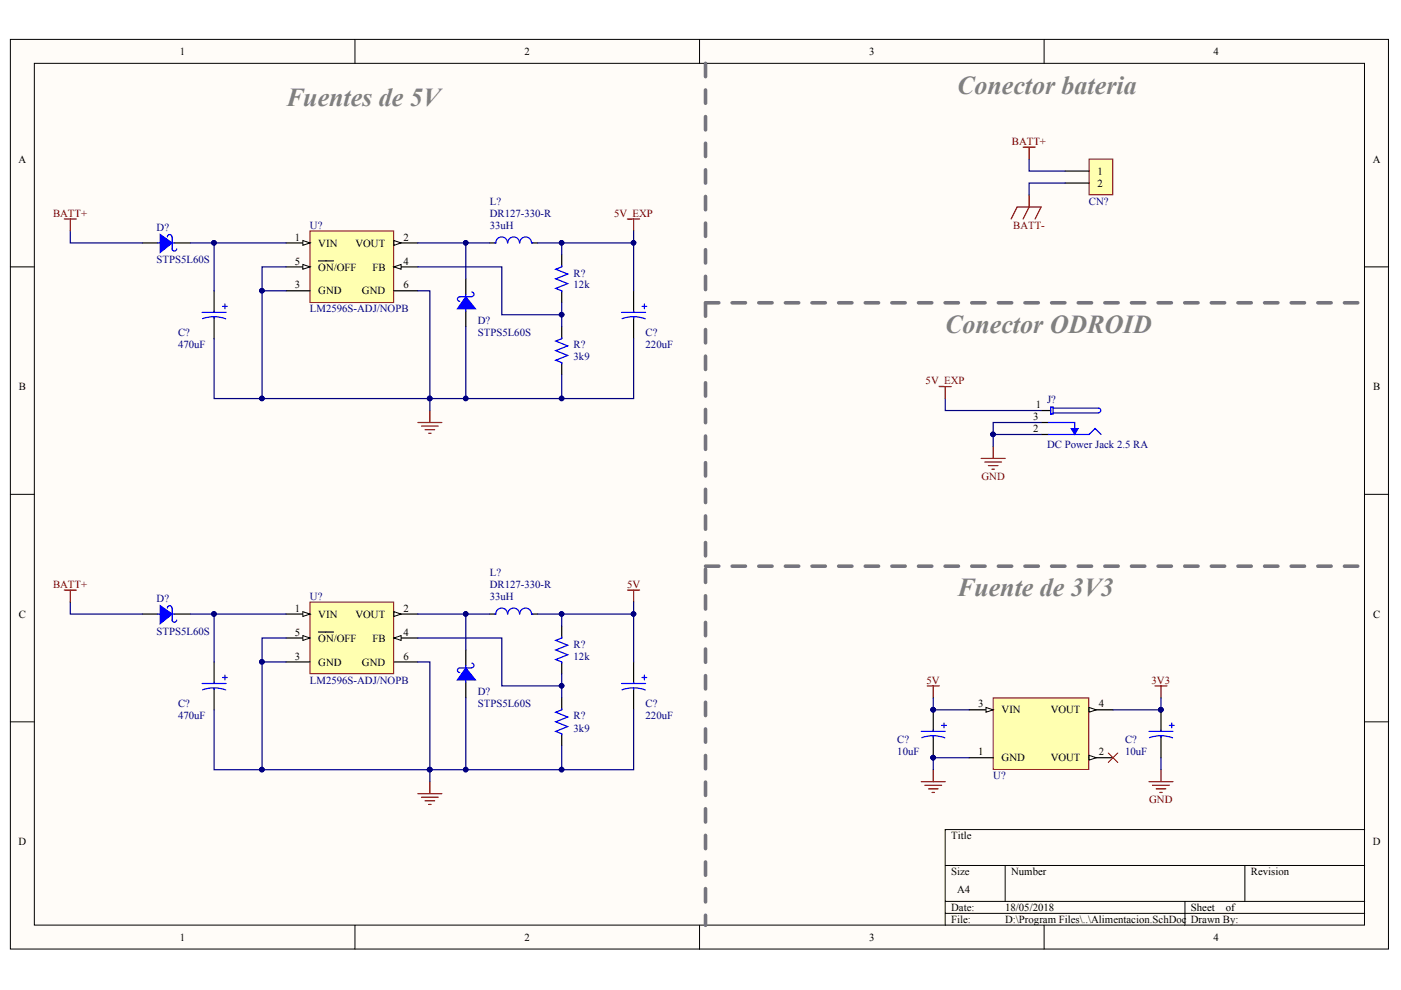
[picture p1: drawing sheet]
<svg xmlns="http://www.w3.org/2000/svg" width="297mm" height="210mm" viewBox="0 0 297 210" stroke-linecap="round" stroke-linejoin="round" font-family="sans-serif">
<g fill="#fffcf8" stroke="#000" stroke-width=".21">
<path d="M2.2 8.4h292.2v192.8h-292.2z"/>
<path d="M7.3 13.4h282v182.7h-282z"/>
</g>
<g fill="none" stroke="#000" stroke-width=".21">
<path d="M75.3 8.4v5M148.3 8.4v5M221.4 8.4v5M2.2 56.6h5.1M289.3 56.6h5.1M2.2 104.8h5.1M289.3 104.8h5.1M2.2 153h5.1M289.3 153h5.1M289.3 175.9h-88.9v20.3M75.3 196.2v5.1M148.3 196.2v5.1"/>
<path d="M200.4 183.5h88.9M200.4 191.1h88.9M200.4 193.7h88.9M213.1 183.5v7.6M221.4 196.2v5.1M251.2 191.1v5.1M263.9 183.5v7.6"/>
</g>
<path d="M65.7 127.7h17.8v15.1h-17.8z" fill="#ffffb0" stroke="#800000" stroke-width=".21"/>
<path d="M60.6 130.2h5.1" fill="none" stroke="#000" stroke-width=".25"/>
<path d="M64.2 129.7l1.5 .5-1.5 .5z" fill="#fffcf8" stroke="#000" stroke-width=".21"/>
<path d="M83.5 130.2h5.1" fill="none" stroke="#000" stroke-width=".25"/>
<path d="M83.5 129.7l1.5 .5-1.5 .5z" fill="#fffcf8" stroke="#000" stroke-width=".21"/>
<path d="M83.5 135.3h5.1M60.6 140.3h5.1" fill="none" stroke="#000" stroke-width=".25"/>
<path d="M83.5 135.3l1.5-.5v1z" fill="#fffcf8" stroke="#000" stroke-width=".21"/>
<path d="M60.6 135.3h5.1" fill="none" stroke="#000" stroke-width=".25"/>
<path d="M64.2 134.8l1.5 .5-1.5 .5z" fill="#fffcf8" stroke="#000" stroke-width=".21"/>
<path d="M30.2 130.2h3.3M37 130.2h3.3M67.5 134h3.2M103.8 130.2h1.3M112.7 130.2h1.3M119.1 132.7v2.6M83.5 140.3h5.1M98.8 144.7v3.3M119.1 140.3v2.6M119.1 148v2.5M119.1 155.6v2.5" fill="none" stroke="#000" stroke-width=".25"/>
<g fill="none" stroke="#00f" stroke-width=".25">
<path d="M33.5 130.2h.5M36.5 128.9a.48 .48 0 0 0-.5-.5 .48 .48 0 0 0-.5 .5M36.5 128.9v2.6M36.5 130.2h.5M37.5 131.5a.5 .5 0 0 1-.5 .4 .5 .5 0 0 1-.5-.4M107.6 130.2a1.25 1.25 0 0 0-1.2-1.3 1.25 1.25 0 0 0-1.3 1.3h-.2M110.1 130.2a1.25 1.25 0 0 0-1.2-1.3 1.25 1.25 0 0 0-1.2 1.3M112.7 130.2a1.25 1.25 0 0 0-1.3-1.3 1.25 1.25 0 0 0-1.2 1.3M112.7 130.2h.3M119.1 135v.3l-1.3 .5 2.6 1-2.6 1 2.6 1-2.6 1 1.3 .5v.3M97.5 141.6a.48 .48 0 0 0-.5 .5 .48 .48 0 0 0 .5 .5M98.8 144.2v.5"/>
<path d="M119.1 150.2v.3l-1.3 .5 2.6 1-2.6 1 2.6 1.1-2.6 1 1.3 .5v.2"/>
</g>
<g fill="#00f" stroke="#00f" stroke-width=".25">
<path d="M34 128.4l2.5 1.8-2.5 2z"/>
<path d="M98.8 141.6l2 2.6h-3.8z"/>
</g>
<path d="M133.1 125.1h2.5M134.3 125.1v2.6M88.6 168.3h5.1M89.4 169h3.5M90.1 169.8h2.1M90.9 170.6h.5M91.1 165.7v2.6" fill="none" stroke="#800000" stroke-width=".25"/>
<path d="M149.6 13.4v182.8" fill="none" stroke="#75747e" stroke-width=".76" stroke-dasharray="2.8 2.8"/>
<path d="M65.7 49h17.8v15.1h-17.8z" fill="#ffffb0" stroke="#800000" stroke-width=".21"/>
<path d="M60.6 51.5h5.1" fill="none" stroke="#000" stroke-width=".25"/>
<path d="M64.2 51l1.5 .5-1.5 .5z" fill="#fffcf8" stroke="#000" stroke-width=".21"/>
<path d="M83.5 51.5h5.1" fill="none" stroke="#000" stroke-width=".25"/>
<path d="M83.5 51l1.5 .5-1.5 .5z" fill="#fffcf8" stroke="#000" stroke-width=".21"/>
<path d="M83.5 56.6h5.1M60.6 61.7h5.1" fill="none" stroke="#000" stroke-width=".25"/>
<path d="M83.5 56.6l1.5-.5v1z" fill="#fffcf8" stroke="#000" stroke-width=".21"/>
<path d="M60.6 56.6h5.1" fill="none" stroke="#000" stroke-width=".25"/>
<path d="M64.2 56.1l1.5 .5-1.5 .5z" fill="#fffcf8" stroke="#000" stroke-width=".21"/>
<path d="M30.2 51.5h3.3M37 51.5h3.3M67.5 55.3h3.2M103.8 51.5h1.3M112.7 51.5h1.3M119.1 54v2.6M83.5 61.7h5.1M98.8 66v3.3M119.1 61.7v2.5M119.1 69.3v2.5M119.1 76.9v2.5" fill="none" stroke="#000" stroke-width=".25"/>
<g fill="none" stroke="#00f" stroke-width=".25">
<path d="M33.5 51.5h.5M36.5 50.2a.48 .48 0 0 0-.5-.5 .48 .48 0 0 0-.5 .5M36.5 50.2v2.6M36.5 51.5h.5M37.5 52.8a.5 .5 0 0 1-.5 .4 .5 .5 0 0 1-.5-.4M107.6 51.5a1.25 1.25 0 0 0-1.2-1.3 1.25 1.25 0 0 0-1.3 1.3h-.2M110.1 51.5a1.25 1.25 0 0 0-1.2-1.3 1.25 1.25 0 0 0-1.2 1.3M112.7 51.5a1.25 1.25 0 0 0-1.3-1.3 1.25 1.25 0 0 0-1.2 1.3M112.7 51.5h.3M119.1 56.3v.3l-1.3 .5 2.6 1-2.6 1 2.6 1-2.6 1.1 1.3 .5v.2M97.5 62.9a.48 .48 0 0 0-.5 .5 .48 .48 0 0 0 .5 .5M98.8 65.5v.5"/>
<path d="M119.1 71.6v.2l-1.3 .5 2.6 1-2.6 1.1 2.6 1-2.6 1 1.3 .5v.2"/>
</g>
<g fill="#00f" stroke="#00f" stroke-width=".25">
<path d="M34 49.7l2.5 1.8-2.5 2z"/>
<path d="M98.8 62.9l2 2.6h-3.8z"/>
</g>
<path d="M133.1 46.4h2.5M134.3 46.4v2.6M88.6 89.6h5.1M89.4 90.3h3.5M90.1 91.1h2.1M90.9 91.9h.5M91.1 87v2.6" fill="none" stroke="#800000" stroke-width=".25"/>
<path d="M149.6 120h139.7" fill="none" stroke="#75747e" stroke-width=".76" stroke-dasharray="2.8 2.8"/>
<path d="M210.6 148h20.3v15.1h-20.3z" fill="#ffffb0" stroke="#800000" stroke-width=".21"/>
<path d="M205.5 150.5h5.1" fill="none" stroke="#000" stroke-width=".25"/>
<path d="M209 150l1.6 .5-1.6 .5z" fill="#fffcf8" stroke="#000" stroke-width=".21"/>
<path d="M205.5 160.7h5.1M230.9 160.7h5.1" fill="none" stroke="#000" stroke-width=".25"/>
<path d="M230.9 160.1l1.5 .6-1.5 .5z" fill="#fffcf8" stroke="#000" stroke-width=".21"/>
<path d="M230.9 150.5h5.1" fill="none" stroke="#000" stroke-width=".25"/>
<path d="M230.9 150l1.5 .5-1.5 .5z" fill="#fffcf8" stroke="#000" stroke-width=".21"/>
<path d="M235 159.6l2 2.1M237 159.6l-2 2.1" fill="none" stroke="#f00" stroke-width=".21"/>
<g fill="none" stroke="#800000" stroke-width=".25">
<path d="M216.9 31.2h2.6M218.2 31.2v2.5M13.6 46.4h2.6M14.9 46.4v2.6M214.4 46.4l1.3-2.5h5l-1.2 2.5M218.2 41.4v2.5l-1.3 2.5M199.1 82h2.6M200.4 82v2.5M208 97.2h5.1M208.8 98h3.6M209.6 98.7h2M210.3 99.5h.5"/>
<path d="M210.6 94.7v2.5M13.6 125.1h2.6M14.9 125.1v2.6M196.6 145.4h2.5M197.9 145.4v2.6M244.9 145.4h2.5M246.1 145.4v2.6M195.3 165.7h5.1M196.1 166.5h3.5M196.9 167.3h2M197.6 168h.5M197.9 163.2v2.5"/>
<path d="M243.6 165.7h5.1M244.4 166.5h3.5M245.1 167.3h2.1M245.9 168h.5M246.1 163.2v2.5"/>
</g>
<path d="M149.6 64.2h139.7" fill="none" stroke="#75747e" stroke-width=".76" stroke-dasharray="2.8 2.8"/>
<path d="M45.4 61.7v4.5M45.4 67.2v4.6M134.3 61.7v4.5M220.7 87h2.1M220.7 92.1h1.6M220.7 89.6h1.6M45.4 140.3v4.6M45.4 145.9v4.6M134.3 145.9v4.6M246.1 156.1v4.6" fill="none" stroke="#000" stroke-width=".25"/>
<g fill="none" stroke="#00f" stroke-width=".25">
<path d="M42.9 66.2h5M43 67.6l1.3-.4h1.5l2.1 .4M45.4 66v.2M45.4 67.2v.3M47.2 65h1M47.7 64.5v1M136.1 65h1M136.6 64.5v1M222.3 92.1h8.6l1.3-1.2 1.2 1.2M222.3 89.6h5.6v2.5v-.2M222.8 86.3h.5v1.5h-.5zM223.3 86.5h9.6a.48 .48 0 0 1 .5 .5 .48 .48 0 0 1-.5 .5"/>
<path d="M223.3 87.6h9.6M42.9 144.9h5M43 146.3l1.3-.4 1.5-.1 2.1 .5M45.4 144.7v.2M45.4 145.9v.3M47.2 143.6h1M47.7 143.1v1.1M131.9 146.3l1.4-.4 1.4-.1 2.1 .5M134.3 145.9v.3M136.1 143.6h1M199.6 153.8h1.1M243.7 156.4l2.1-.4 1.4 .1 1.4 .3"/>
<path d="M246.1 156.1v.2M247.9 153.8h1"/>
</g>
<path d="M227.1 90.9h1.5l-.7 1.2z" fill="#00f" stroke="#00f" stroke-width=".21"/>
<g fill="none" stroke="#000080" stroke-width=".25">
<path d="M14.9 49v2.5h15.3M40.3 51.5h20.3M45.4 51.5v10.2M60.6 56.6h-5v27.9h35.5v2.5M88.6 51.5h15.2M88.6 56.6h17.8v10.1h12.7M98.8 51.5v7.6M119.1 51.5v2.5M134.3 49v2.5h-20.3M134.3 51.5v10.2M45.4 71.8v12.7h10.2M55.6 61.7h5"/>
<path d="M88.6 61.7h2.5v22.8h28v-5.1M98.8 69.3v15.2M119.1 64.2v5.1M134.3 71.8v12.7h-15.2M200.4 84.5v2.5h20.3M210.6 92.1h10.1M220.7 89.6h-10.1v5.1M14.9 127.7v2.5h15.3M40.3 130.2h20.3M45.4 130.2v10.1M60.6 135.3h-5v27.9h35.5v2.5M88.6 130.2h15.2"/>
<path d="M88.6 135.3h17.8v10.1h12.7M98.8 130.2v7.6M119.1 130.2v2.5M134.3 127.7v2.5h-20.3M134.3 130.2v10.1M45.4 150.5v12.7h10.2M55.6 140.3h5M88.6 140.3h2.5v22.9h28v-5.1M98.8 148v15.2M119.1 142.9v5.1M134.3 150.5v12.7h-15.2M197.9 148v2.5h7.6"/>
<path d="M246.1 148v2.5h-10.1M205.5 160.7h-7.6v2.5M246.1 160.7v2.5"/>
</g>
<g fill="#000080" stroke="#000080" stroke-width=".21">
<circle cx="98.7" cy="130.2" r=".48"/>
<circle cx="119.1" cy="145.4" r=".48"/>
<circle cx="45.4" cy="130.2" r=".49"/>
<circle cx="119.1" cy="130.2" r=".48"/>
<circle cx="98.7" cy="163.2" r=".48"/>
<circle cx="55.5" cy="140.3" r=".49"/>
<circle cx="91.1" cy="163.2" r=".49"/>
<circle cx="98.7" cy="51.5" r=".48"/>
<circle cx="119.1" cy="66.7" r=".48"/>
<circle cx="45.4" cy="51.5" r=".49"/>
<circle cx="119.1" cy="51.5" r=".48"/>
<circle cx="98.7" cy="84.5" r=".48"/>
<circle cx="55.5" cy="61.6" r=".49"/>
<circle cx="91.1" cy="84.5" r=".49"/>
<circle cx="210.5" cy="92.1" r=".49"/>
<circle cx="134.3" cy="51.5" r=".48"/>
<circle cx="119.1" cy="84.5" r=".48"/>
<circle cx="134.3" cy="130.2" r=".48"/>
<circle cx="119.1" cy="163.2" r=".48"/>
<circle cx="55.5" cy="163.2" r=".49"/>
<circle cx="55.5" cy="84.5" r=".49"/>
</g>
<path d="M230.9 33.7h5v7.6h-5z" fill="#ffffb0" stroke="#800000" stroke-width=".21"/>
<path d="M225.8 36.3h5.1M225.8 38.8h5.1" fill="none" stroke="#000" stroke-width=".25"/>
<path d="M218.2 33.7v2.6h7.6M225.8 38.8h-7.6v2.6" fill="none" stroke="#000080" stroke-width=".25"/>
<text font-size="5.6" fill="#00f" x="133.3" y="70.6">PIC?02</text>
<text font-size="5.6" fill="#000080" x="197.2" y="159.5">PIC?02</text>
<g font-size="5.5" fill="#808080">
<text x="60.6" y="22.4">Fuentes de 5V</text>
<text x="202.9" y="19.9">Conector bateria</text>
<text x="200.4" y="70.6">Conector ODROID</text>
<text x="202.9" y="126.5">Fuente de 3V3</text>
</g>
<text font-size="5.3" fill="#00f" x="133.3" y="143.7">PIC?01</text>
<g font-size="5.3" fill="#000080">
<text x="197.2" y="154">PIC?01</text>
<text x="245.2" y="154">PIC?01</text>
</g>
<text font-size="4.6" fill="#00f" x="97.7" y="140.4">PID?02</text>
<text font-size="4.2" fill="#00f" x="97.7" y="61.5">PID?02</text>
<g font-size="2.3">
<text x="38.1" y="11.7">1</text>
<text x="111.2" y="11.7">2</text>
<text x="184.3" y="11.7">3</text>
<text x="257.3" y="11.7">4</text>
<text x="3.9" y="34.5">A</text>
<text x="291.1" y="34.5">A</text>
<text x="232.7" y="37">1</text>
<text x="232.7" y="39.6">2</text>
<text x="62.5" y="51">1</text>
<text x="67.5" y="52.3">VIN</text>
<text x="75.4" y="52.3">VOUT</text>
<text x="85.5" y="51">2</text>
<text x="62.5" y="56.1">5</text>
<text x="67.5" y="57.4">ON/OFF</text>
<text x="78.9" y="57.4">FB</text>
<text x="85.5" y="56.1">4</text>
<text x="62.5" y="61.2">3</text>
<text x="67.5" y="62.4">GND</text>
<text x="76.7" y="62.4">GND</text>
<text x="85.5" y="61.2">6</text>
<text x="4" y="82.8">B</text>
<text x="291.1" y="82.8">B</text>
<text x="219.1" y="89.1">3</text>
<text x="219.6" y="86.6">1</text>
<text x="219.1" y="91.6">2</text>
<text x="4" y="131">C</text>
<text x="62.5" y="129.7">1</text>
<text x="67.5" y="131">VIN</text>
<text x="75.4" y="131">VOUT</text>
<text x="85.5" y="129.7">2</text>
<text x="291.1" y="131">C</text>
<text x="62.5" y="134.8">5</text>
<text x="67.5" y="136.1">ON/OFF</text>
<text x="78.9" y="136.1">FB</text>
<text x="85.5" y="134.8">4</text>
<text x="62.5" y="139.9">3</text>
<text x="67.5" y="141.1">GND</text>
<text x="76.7" y="141.1">GND</text>
<text x="85.5" y="139.9">6</text>
<text x="207.4" y="150">3</text>
<text x="233" y="150">4</text>
<text x="212.4" y="151.3">VIN</text>
<text x="222.8" y="151.3">VOUT</text>
<text x="207.4" y="160.2">1</text>
<text x="212.4" y="161.4">GND</text>
<text x="222.8" y="161.4">VOUT</text>
<text x="233" y="160.2">2</text>
<text x="3.9" y="179.2">D</text>
<text x="201.7" y="177.9">Title</text>
<text x="291.1" y="179.2">D</text>
<text x="201.7" y="185.6">Size</text>
<text x="214.4" y="185.6">Number</text>
<text x="265.2" y="185.6">Revision</text>
<text x="202.9" y="189.4">A4</text>
<text x="201.7" y="193.2">Date:</text>
<text x="201.7" y="195.7">File:</text>
<text x="213.1" y="193.2">18/05/2018</text>
<text x="213.1" y="195.7">D:\Program Files\..\Alimentacion.SchDoc</text>
<text x="252.5" y="193.2">Sheet</text>
<text x="252.5" y="195.7">Drawn By:</text>
<text x="259.9" y="193.2">of</text>
<text x="38.1" y="199.5">1</text>
<text x="111.2" y="199.5">2</text>
<text x="184.3" y="199.5">3</text>
<text x="257.3" y="199.5">4</text>
</g>
<g font-size="2.3" fill="#800000">
<text x="214.6" y="30.7">BATT+</text>
<text x="11.2" y="45.9">BATT+</text>
<text x="130.2" y="45.9">5V_EXP</text>
<text x="214.8" y="48.5">BATT-</text>
<text x="196.2" y="81.5">5V_EXP</text>
<text x="208.1" y="101.8">GND</text>
<text x="11.2" y="124.6">BATT+</text>
<text x="132.9" y="124.6">5V</text>
<text x="196.5" y="144.9">5V</text>
<text x="244.2" y="144.9">3V3</text>
<text x="243.7" y="170.3">GND</text>
</g>
<g font-size="2.3" fill="#000080">
<text x="103.9" y="43.4">L?</text>
<text x="103.9" y="45.9">DR127-330-R</text>
<text x="230.9" y="43.4">CN?</text>
<text x="33.2" y="49">D?</text>
<text x="65.7" y="48.5">U?</text>
<text x="103.9" y="48.5">33uH</text>
<text x="33.2" y="55.8">STPS5L60S</text>
<text x="121.6" y="58.6">R?</text>
<text x="121.6" y="61.2">12k</text>
<text x="37.8" y="71.3">C?</text>
<text x="65.7" y="66.2">LM2596S-ADJ/NOPB</text>
<text x="101.3" y="68.8">D?</text>
<text x="101.3" y="71.3">STPS5L60S</text>
<text x="136.9" y="71.3">C?</text>
<text x="37.8" y="73.8">470uF</text>
<text x="121.6" y="76.4">3k9</text>
<text x="121.6" y="73.8">R?</text>
<text x="136.9" y="73.8">220uF</text>
<text x="222" y="85.5">J?</text>
<text x="222" y="94.9">DC Power Jack 2.5 RA</text>
<text x="103.9" y="122.1">L?</text>
<text x="103.9" y="124.6">DR127-330-R</text>
<text x="33.2" y="127.6">D?</text>
<text x="65.7" y="127.1">U?</text>
<text x="103.9" y="127.1">33uH</text>
<text x="33.2" y="134.5">STPS5L60S</text>
<text x="121.6" y="137.3">R?</text>
<text x="121.6" y="139.9">12k</text>
<text x="37.8" y="150">C?</text>
<text x="65.7" y="144.9">LM2596S-ADJ/NOPB</text>
<text x="101.3" y="147.5">D?</text>
<text x="101.3" y="150">STPS5L60S</text>
<text x="136.9" y="150">C?</text>
<text x="37.8" y="152.5">470uF</text>
<text x="121.6" y="155.1">3k9</text>
<text x="121.6" y="152.5">R?</text>
<text x="136.9" y="152.5">220uF</text>
<text x="190.2" y="160.2">10uF</text>
<text x="190.2" y="157.6">C?</text>
<text x="238.5" y="160.2">10uF</text>
<text x="238.5" y="157.6">C?</text>
<text x="210.6" y="165.2">U?</text>
</g>
</svg>
